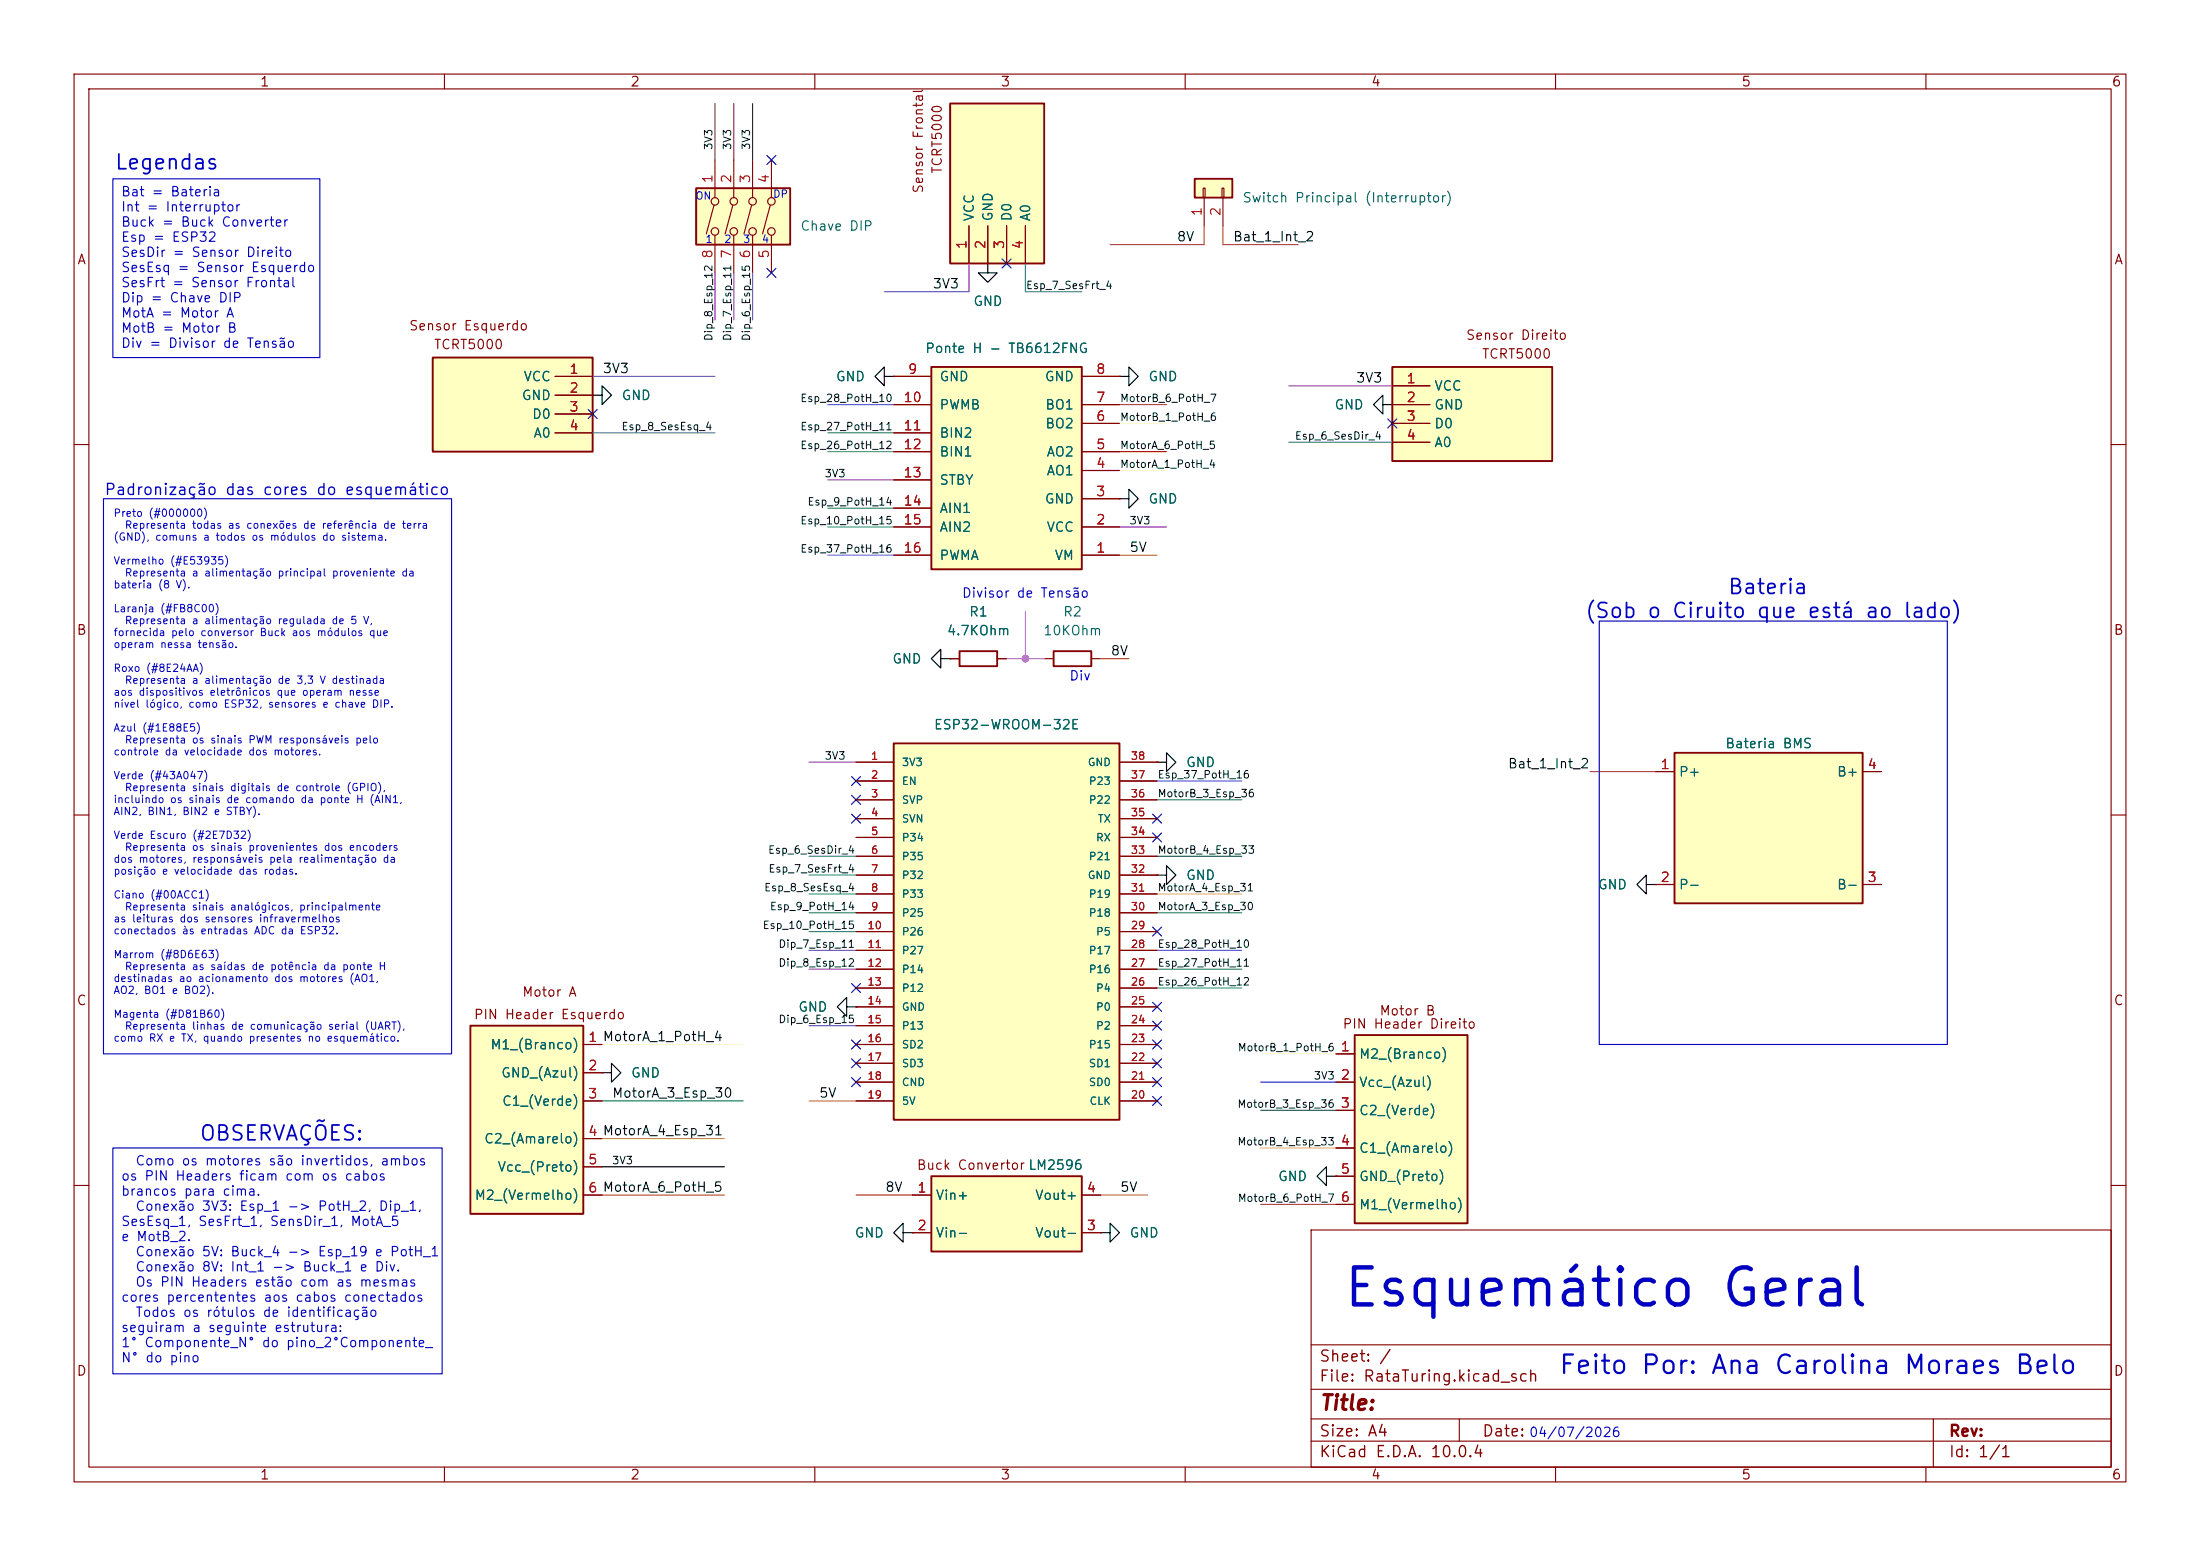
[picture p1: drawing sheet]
<svg xmlns="http://www.w3.org/2000/svg" width="297mm" height="210mm" viewBox="0 0 297 210" stroke-linecap="round" stroke-linejoin="round" font-family="sans-serif">
<g fill="none" stroke="#840000" stroke-width=".15">
<path d="M10 10h277v190h-277zM12 12h273v186h-273zM60 10v2M110 10v2M160 10v2M210 10v2M260 10v2M10 60h2M285 60h2M10 110h2M223.5 119.4h.1M285 110h2"/>
<path d="M10 160h2M123.2 166.4h.1M177 166h108v32h-108zM285 160h2M60 198v2M110 198v2M160 198v2M177 194.5h108M177 191.5h108M177 187.5h108M177 181.5h108M197 191.5v3"/>
<path d="M210 198v2M260 198v2M261 191.5v6.5"/>
</g>
<path d="M222.2 119.4v1.3l-1.2-1.3 1.2-1.3v1.3h1.3M121.9 166.4v1.2l-1.3-1.2 1.3-1.3v1.3h1.3" fill="none" stroke="#040000" stroke-width=".15"/>
<path d="M226.1 101.6h25.4v20.3h-25.4z" fill="#ffffc2"/>
<path d="M129.5 87.9h5.1v2h-5.1zM226.1 101.6h25.4v20.3h-25.4z" fill="none" stroke="#840000" stroke-width=".25"/>
<g fill="none" stroke="#840000" stroke-width=".15">
<path d="M120.6 50.8h.1M188 54.6h.1M151.1 67.3h.1M128.3 88.9h.1M128.3 88.9h1.2M134.6 88.9h1.3M156.2 118.1h.1M156.2 102.9h.1M223.5 104.1h2.6M223.5 119.4h2.6M251.5 104.1h2.5M251.5 119.4h2.5"/>
<path d="M180.3 158.8h.1"/>
</g>
<path d="M119.4 50.8v-1.3l-1.3 1.3 1.3 1.3v-1.3h1.2M186.7 54.6v-1.3l-1.3 1.3 1.3 1.3v-1.3h1.3M151.1 67.3h1.3v-1.3l1.3 1.3-1.3 1.3v-1.3M127 88.9v-1.3l-1.3 1.3 1.3 1.3v-1.3h1.3M156.2 118.1h1.3v-1.3l1.2 1.3-1.2 1.3v-1.3M156.2 102.9h1.3v-1.3l1.2 1.3-1.2 1.2v-1.2M179.1 158.8v1.2l-1.3-1.2 1.3-1.3v1.3h1.2" fill="none" stroke="#040000" stroke-width=".15"/>
<path d="M58.4 48.3h21.6v12.7h-21.6z" fill="#ffffc2"/>
<path d="M58.4 48.3h21.6v12.7h-21.6z" fill="none" stroke="#840000" stroke-width=".25"/>
<path d="M74.9 50.8h5.1M74.9 53.3h5.1M74.9 55.9h5.1M74.9 58.4h5.1" fill="none" stroke="#840000" stroke-width=".15"/>
<path d="M161.3 24.1h5.1v2.6h-5.1z" fill="#ffffc2"/>
<path d="M161.3 24.1h5.1v2.6h-5.1z" fill="none" stroke="#840000" stroke-width=".25"/>
<path d="M162.4 25.4h.3v1.3h-.3zM162.6 26.7v3.8M165 25.4h.2v1.3h-.2zM165.1 26.7v3.8M151.1 50.8h.1" fill="none" stroke="#840000" stroke-width=".15"/>
<path d="M151.1 50.8h1.3v-1.3l1.3 1.3-1.3 1.3v-1.3" fill="none" stroke="#040000" stroke-width=".15"/>
<path d="M125.7 49.5h20.3v27.3h-20.3z" fill="#ffffc2"/>
<path d="M125.7 49.5h20.3v27.3h-20.3z" fill="none" stroke="#840000" stroke-width=".25"/>
<g fill="none" stroke="#840000" stroke-width=".15">
<path d="M120.6 54.6h5.1M120.6 50.8h5.1M120.6 58.4h5.1M146 57.2h5.1M146 54.6h5.1M146 50.8h5.1M120.6 74.9h5.1M120.6 71.1h5.1M120.6 61h5.1M120.6 64.8h5.1M120.6 68.6h5.1M146 74.9h5.1"/>
<path d="M146 71.1h5.1M146 67.3h5.1M146 63.5h5.1M146 61h5.1"/>
</g>
<path d="M188 49.5h21.5v12.7h-21.5z" fill="#ffffc2"/>
<path d="M188 49.5h21.5v12.7h-21.5z" fill="none" stroke="#840000" stroke-width=".25"/>
<path d="M80 53.3h.1M188 52.1h5M188 54.6h5M188 57.2h5M188 59.7h5" fill="none" stroke="#840000" stroke-width=".15"/>
<path d="M80 53.3h1.3v-1.2l1.2 1.2-1.2 1.3v-1.3" fill="none" stroke="#040000" stroke-width=".15"/>
<path d="M94 25.4h12.7v7.6h-12.7z" fill="#ffffc2"/>
<g fill="none" stroke="#840000" stroke-width=".15">
<path d="M96.4 27.7l-1 3.9M96.5 21.6v5.1M96.5 31.8v5M98.9 27.7l-1 3.9M99.1 21.6v5.1M99.1 31.8v5M101.5 27.7l-1.1 3.9M101.6 21.6v5.1M101.6 31.8v5M104 27.7l-1.1 3.9M104.1 21.6v5.1M104.1 31.8v5"/>
<circle cx="96.5" cy="31.2" r=".51"/>
<circle cx="96.5" cy="27.2" r=".51"/>
<circle cx="99.1" cy="27.2" r=".51"/>
<circle cx="99.1" cy="31.2" r=".51"/>
<circle cx="101.6" cy="31.2" r=".51"/>
<circle cx="101.6" cy="27.2" r=".51"/>
<circle cx="104.1" cy="31.2" r=".51"/>
<circle cx="104.1" cy="27.2" r=".51"/>
</g>
<path d="M94 25.4h12.7v7.6h-12.7z" fill="none" stroke="#840000" stroke-width=".25"/>
<path d="M63.5 138.4h15.2v25.4h-15.2z" fill="#ffffc2"/>
<path d="M63.5 138.4h15.2v25.4h-15.2z" fill="none" stroke="#840000" stroke-width=".25"/>
<path d="M115.6 135.9h.1M78.7 141h2.6M78.7 144.8h2.6M78.7 148.6h2.6M78.7 153.7h2.6M78.7 157.5h2.6M81.3 144.8h.1M78.7 161.3h2.6" fill="none" stroke="#840000" stroke-width=".15"/>
<path d="M114.3 135.9v1.3l-1.3-1.3 1.3-1.3v1.3h1.3M81.3 144.8h1.2v-1.3l1.3 1.3-1.3 1.3v-1.3" fill="none" stroke="#040000" stroke-width=".15"/>
<path d="M128.3 14h12.7v21.6h-12.7z" fill="#ffffc2"/>
<path d="M128.3 14h12.7v21.6h-12.7zM142.2 87.9h5.1v2h-5.1z" fill="none" stroke="#840000" stroke-width=".25"/>
<path d="M130.8 30.5v5.1M133.3 30.5v5.1M135.9 30.5v5.1M138.4 30.5v5.1M141 88.9h1.2M147.3 88.9h1.3" fill="none" stroke="#840000" stroke-width=".15"/>
<path d="M182.9 139.7h15.2v25.4h-15.2z" fill="#ffffc2"/>
<path d="M182.9 139.7h15.2v25.4h-15.2z" fill="none" stroke="#840000" stroke-width=".25"/>
<path d="M133.3 35.6h.1M180.3 142.2h2.6M180.3 146.1h2.6M180.3 149.9h2.6M180.3 154.9h2.6M180.3 158.8h2.6M148.6 166.4h.1M180.3 162.6h2.6" fill="none" stroke="#840000" stroke-width=".15"/>
<path d="M133.3 35.6v1.2h1.3l-1.3 1.3-1.2-1.3h1.2M148.6 166.4h1.3v-1.3l1.2 1.3-1.2 1.2v-1.2" fill="none" stroke="#040000" stroke-width=".15"/>
<path d="M120.6 100.3h30.5v50.8h-30.5z" fill="#ffffc2"/>
<path d="M120.6 100.3h30.5v50.8h-30.5z" fill="none" stroke="#840000" stroke-width=".25"/>
<g fill="none" stroke="#840000" stroke-width=".15">
<path d="M115.6 102.9h5M115.6 105.4h5M115.6 108h5M115.6 110.5h5M115.6 113h5M115.6 115.6h5M115.6 118.1h5M151.1 102.9h5.1M151.1 105.4h5.1M151.1 108h5.1M151.1 110.5h5.1M151.1 113h5.1"/>
<path d="M151.1 115.6h5.1M151.1 118.1h5.1M115.6 120.7h5M115.6 123.2h5M115.6 125.7h5M115.6 128.3h5M115.6 130.8h5M115.6 133.4h5M115.6 135.9h5M115.6 138.4h5M151.1 120.7h5.1M151.1 123.2h5.1"/>
<path d="M151.1 125.7h5.1M151.1 128.3h5.1M151.1 130.8h5.1M151.1 133.4h5.1M151.1 135.9h5.1M151.1 138.4h5.1M115.6 146.1h5M115.6 143.5h5M115.6 141h5M115.6 148.6h5M151.1 146.1h5.1M151.1 143.5h5.1"/>
<path d="M151.1 141h5.1M151.1 148.6h5.1"/>
</g>
<path d="M125.7 158.8h20.3v10.1h-20.3z" fill="#ffffc2"/>
<path d="M125.7 158.8h20.3v10.1h-20.3z" fill="none" stroke="#840000" stroke-width=".25"/>
<g fill="none" stroke="#840000" stroke-width=".15">
<path d="M130.8 30.5v5.1M133.3 35.6h.1M133.3 30.5v5.1M135.9 30.5v5.1M138.4 30.5v5.1M74.9 50.8h5.1M74.9 53.3h5.1M74.9 55.9h5.1M74.9 58.4h5.1M80 53.3h.1M120.6 50.8h.1M120.6 50.8h5.1"/>
<path d="M120.6 58.4h5.1M120.6 54.6h5.1M146 50.8h5.1M146 57.2h5.1M146 54.6h5.1M151.1 50.8h.1M188 54.6h.1M188 57.2h5M188 54.6h5M188 52.1h5M188 59.7h5M120.6 74.9h5.1"/>
<path d="M120.6 71.1h5.1M120.6 61h5.1M120.6 64.8h5.1M120.6 68.6h5.1M146 74.9h5.1M146 71.1h5.1M146 67.3h5.1M146 63.5h5.1M146 61h5.1M151.1 67.3h.1M128.3 88.9h.1M128.3 88.9h1.2"/>
<path d="M134.6 88.9h1.3M115.6 102.9h5M115.6 105.4h5M115.6 108h5M115.6 110.5h5M115.6 113h5M115.6 115.6h5M115.6 118.1h5M151.1 102.9h5.1M151.1 105.4h5.1M151.1 108h5.1M151.1 110.5h5.1"/>
<path d="M151.1 113h5.1M151.1 115.6h5.1M151.1 118.1h5.1M156.2 118.1h.1M156.2 102.9h.1M223.5 119.4h.1M223.5 104.1h2.6M223.5 119.4h2.6M251.5 104.1h2.5M251.5 119.4h2.5M115.6 135.9h.1M115.6 120.7h5"/>
<path d="M115.6 123.2h5M115.6 125.7h5M115.6 128.3h5M115.6 130.8h5M115.6 133.4h5M115.6 135.9h5M115.6 138.4h5M151.1 120.7h5.1M151.1 123.2h5.1M151.1 125.7h5.1M151.1 128.3h5.1M151.1 130.8h5.1"/>
<path d="M151.1 133.4h5.1M151.1 135.9h5.1M151.1 138.4h5.1M78.7 141h2.6M78.7 144.8h2.6M78.7 148.6h2.6M78.7 153.7h2.6M78.7 157.5h2.6M81.3 144.8h.1M115.6 141h5M115.6 148.6h5M115.6 146.1h5"/>
<path d="M115.6 143.5h5M151.1 141h5.1M151.1 148.6h5.1M151.1 146.1h5.1M151.1 143.5h5.1M180.3 158.8h.1M180.3 146.1h2.6M180.3 142.2h2.6M180.3 149.9h2.6M180.3 154.9h2.6M180.3 158.8h2.6M78.7 161.3h2.6"/>
<path d="M123.2 166.4h.1M123.2 161.3h2.5M123.2 166.4h2.5M146 161.3h2.6M146 166.4h2.6M148.6 166.4h.1M180.3 162.6h2.6"/>
</g>
<path d="M111.8 58.4h8.8M111.8 61h8.8M111.8 68.6h8.8M111.8 71.1h8.8M109.2 123.2h6.4M109.2 125.7h6.4M156.2 133.4h11.4M156.2 130.8h11.4" fill="none" stroke="#43a047" stroke-width=".15"/>
<path d="M162.6 30.5v2.5h-12.7M165.1 30.5v2.5h10.2M151.1 54.6h6.4M148.6 88.9h3.8M214.6 104.1h8.9M81.3 161.3h16.5M170.2 162.6h10.1" fill="none" stroke="#e53935" stroke-width=".15"/>
<path d="M81.3 157.5h16.5" fill="none" stroke="#040000" stroke-width=".15"/>
<path d="M156.2 120.7h11.4M81.3 153.7h16.5M170.2 154.9h10.1" fill="none" stroke="#ffe400" stroke-width=".15"/>
<path d="M151.1 74.9h5.1M109.2 148.6h6.4M148.6 161.3h6.3" fill="none" stroke="#fb8c00" stroke-width=".15"/>
<path d="M111.8 54.6h8.8M111.8 74.9h8.8M156.2 105.4h11.4M156.2 128.3h11.4" fill="none" stroke="#1e88e5" stroke-width=".15"/>
<path d="M96.5 36.8v6.4M99.1 36.8v6.4M101.6 36.8v6.4M130.8 35.6v3.8h-11.4M80 50.8h16.5M174 52.1h14M111.8 64.8h8.8M151.1 71.1h6.4M109.2 102.9h6.4M109.2 138.4h6.4M109.2 128.3h6.4M109.2 130.8h6.4" fill="none" stroke="#8e24aa" stroke-width=".15"/>
<path d="M151.1 57.2h6.4M151.1 63.5h6.4M81.3 141h19M170.2 142.2h10.1" fill="none" stroke="#fffad0" stroke-width=".15"/>
<path d="M156.2 108h11.4M156.2 123.2h11.4M81.3 148.6h19M170.2 149.9h10.1" fill="none" stroke="#2e7d32" stroke-width=".15"/>
<path d="M138.4 35.6v3.8h7.6M80 58.4h16.5M174 59.7h14M109.2 115.6h6.4M109.2 118.1h6.4M109.2 120.7h6.4" fill="none" stroke="#00acc1" stroke-width=".15"/>
<path d="M135.9 88.9h5.1M138.4 82.6v6.3" fill="none" stroke="#ff1dea" stroke-width=".15"/>
<path d="M151.1 61h6.4M115.6 161.3h7.6" fill="none" stroke="#ff0006" stroke-width=".15"/>
<path d="M96.5 14v7.6M99.1 14v7.6M101.6 14v7.6" fill="none" stroke="#5c4033" stroke-width=".15"/>
<path d="M156.2 115.6h11.4" fill="none" stroke="#009600" stroke-width=".15"/>
<path d="M170.2 146.1h10.1" fill="none" stroke="#1c1bff" stroke-width=".15"/>
<g fill="none" stroke="#000084" stroke-width=".15">
<path d="M103.5 21l1.2 1.2M103.5 36.2l1.2 1.2M104.7 21l-1.2 1.2M104.7 36.2l-1.2 1.2M135.3 35l1.2 1.2M136.5 35l-1.2 1.2M79.4 55.3l1.2 1.2M80.6 55.3l-1.2 1.2M187.4 56.5l1.2 1.3M188.6 56.5l-1.2 1.3M115 104.8l1.2 1.2M115 107.3l1.2 1.3"/>
<path d="M115 109.9l1.2 1.2M116.2 104.8l-1.2 1.2M116.2 107.3l-1.2 1.3M116.2 109.9l-1.2 1.2M155.6 109.9l1.2 1.2M155.6 112.4l1.2 1.2M156.8 109.9l-1.2 1.2M156.8 112.4l-1.2 1.2M115 132.7l1.2 1.3M116.2 132.7l-1.2 1.3M155.6 125.1l1.2 1.2M155.6 135.3l1.2 1.2"/>
<path d="M155.6 137.8l1.2 1.2M156.8 125.1l-1.2 1.2M156.8 135.3l-1.2 1.2M156.8 137.8l-1.2 1.2M115 145.4l1.2 1.3M115 140.4l1.2 1.2M115 142.9l1.2 1.2M116.2 145.4l-1.2 1.3M116.2 140.4l-1.2 1.2M116.2 142.9l-1.2 1.2M155.6 140.4l1.2 1.2M155.6 145.4l1.2 1.3"/>
<path d="M155.6 142.9l1.2 1.2M155.6 148l1.2 1.2M156.8 140.4l-1.2 1.2M156.8 145.4l-1.2 1.3M156.8 142.9l-1.2 1.2M156.8 148l-1.2 1.2"/>
</g>
<path d="M15.2 24.1h28v24.2h-28zM14 67.3h47v74.9h-47zM215.9 83.8h47v57.2h-47zM15.2 154.9h44.5v30.5h-44.5z" fill="none" stroke="#0000c2" stroke-width=".15"/>
<circle cx="138.4" cy="88.9" r=".46" fill="#ff1dea" stroke="#ff1dea" stroke-width=".14"/>
<text font-size="5" fill="#0000c2" x="181.1" y="177.6">Esquemático Geral</text>
<text font-size="2.5" fill="#0000c2" x="210.3" y="186.1">Feito Por: Ana Carolina Moraes Belo</text>
<g font-size="2" fill="#0000c2">
<text x="15.4" y="23.4">Legendas</text>
<text x="213.9" y="83.9">(Sob o Ciruito que está ao lado)</text>
<text x="233.1" y="80.7">Bateria</text>
<text x="26.8" y="154.4">OBSERVAÇÕES:</text>
</g>
<text font-size="2" fill="#840000" x="178" y="190.8">Title:</text>
<text font-size="1.5" fill="#0000c2" x="14" y="67.2">Padronização das cores do esquemático</text>
<g font-size="1.5" fill="#840000">
<text x="178" y="184.2">Sheet: /</text>
<text x="178" y="186.9">File: RataTuring.kicad_sch</text>
<text x="178" y="197.1">KiCad E.D.A. 10.0.4</text>
<text x="178" y="194.3">Size: A4</text>
<text x="200" y="194.3">Date:</text>
<text x="263" y="194.3">Rev:</text>
<text x="263" y="197.1">Id: 1/1</text>
</g>
<g font-size="1.3" fill="#840000">
<text x="35" y="12">1</text>
<text x="85" y="12">2</text>
<text x="135" y="12">3</text>
<text x="185" y="12">4</text>
<text x="235" y="12">5</text>
<text x="285" y="12">6</text>
<text x="127.5" y="23.6" transform="rotate(-90 127.5 23.6)">TCRT5000</text>
<text x="124.9" y="26.2" transform="rotate(-90 124.9 26.2)">Sensor Frontal</text>
<text x="10.3" y="36">A</text>
<text x="285.3" y="36">A</text>
<text x="55.1" y="44.9">Sensor Esquerdo</text>
<text x="58.5" y="47.5">TCRT5000</text>
<text x="197.8" y="46.2">Sensor Direito</text>
<text x="200" y="48.7">TCRT5000</text>
<text x="10.3" y="86">B</text>
<text x="285.3" y="86">B</text>
<text x="10.3" y="136">C</text>
<text x="63.9" y="137.9">PIN Header Esquerdo</text>
<text x="70.4" y="134.8">Motor A</text>
<text x="186.1" y="137.4">Motor B</text>
<text x="285.3" y="136">C</text>
<text x="181.2" y="139.1">PIN Header Direito</text>
<text x="123.7" y="158.2">Buck Convertor LM2596</text>
<text x="10.3" y="186">D</text>
<text x="285.3" y="186">D</text>
<text x="35" y="200">1</text>
<text x="85" y="200">2</text>
<text x="135" y="200">3</text>
<text x="185" y="200">4</text>
<text x="235" y="200">5</text>
<text x="285" y="200">6</text>
</g>
<g font-size="1.3" fill="#0000c2">
<text x="16.3" y="26.8">Bat = Bateria</text>
<text x="16.3" y="28.9">Int = Interruptor</text>
<text x="16.3" y="30.9">Buck = Buck Converter</text>
<text x="16.3" y="33">Esp = ESP32</text>
<text x="16.3" y="35">SesDir = Sensor Direito</text>
<text x="16.3" y="37">SesEsq = Sensor Esquerdo</text>
<text x="16.3" y="39.1">SesFrt = Sensor Frontal</text>
<text x="16.3" y="41.1">Dip = Chave DIP</text>
<text x="16.3" y="43.2">MotA = Motor A</text>
<text x="16.3" y="45.2">MotB = Motor B</text>
<text x="16.3" y="47.3">Div = Divisor de Tensão</text>
<text x="129.8" y="81">Divisor de Tensão</text>
<text x="144.3" y="92.2">Div</text>
<text x="16.3" y="159.7">os PIN Headers ficam com os cabos</text>
<text x="16.3" y="161.7">brancos para cima.</text>
<text x="18.2" y="157.6">Como os motores são invertidos, ambos</text>
<text x="16.3" y="165.8">SesEsq_1, SesFrt_1, SensDir_1, MotA_5</text>
<text x="16.3" y="167.8">e MotB_2.</text>
<text x="18.2" y="163.7">Conexão 3V3: Esp_1 -&gt; PotH_2, Dip_1,</text>
<text x="18.2" y="169.9">Conexão 5V: Buck_4 -&gt; Esp_19 e PotH_1</text>
<text x="18.2" y="171.9">Conexão 8V: Int_1 -&gt; Buck_1 e Div.</text>
<text x="18.2" y="174">Os PIN Headers estão com as mesmas</text>
<text x="16.3" y="176">cores percententes aos cabos conectados</text>
<text x="18.2" y="178.1">Todos os rótulos de identificação</text>
<text x="16.3" y="180.1">seguiram a seguinte estrutura:</text>
<text x="16.3" y="182.1">1° Componente_N° do pino_2°Componente_</text>
<text x="16.3" y="184.2">N° do pino</text>
<text x="206.3" y="194.3">04/07/2026</text>
</g>
<g font-size="1.3" fill="#a90000">
<text x="96.5" y="24.8" transform="rotate(-90 96.5 24.8)">1</text>
<text x="99" y="24.8" transform="rotate(-90 99 24.8)">2</text>
<text x="101.6" y="24.8" transform="rotate(-90 101.6 24.8)">3</text>
<text x="104.1" y="24.8" transform="rotate(-90 104.1 24.8)">4</text>
<text x="162.5" y="29.3" transform="rotate(-90 162.5 29.3)">1</text>
<text x="165.1" y="29.3" transform="rotate(-90 165.1 29.3)">2</text>
<text x="96.5" y="35" transform="rotate(-90 96.5 35)">8</text>
<text x="99" y="35" transform="rotate(-90 99 35)">7</text>
<text x="101.6" y="35" transform="rotate(-90 101.6 35)">6</text>
<text x="104.1" y="35" transform="rotate(-90 104.1 35)">5</text>
<text x="130.8" y="33.7" transform="rotate(-90 130.8 33.7)">1</text>
<text x="133.3" y="33.7" transform="rotate(-90 133.3 33.7)">2</text>
<text x="135.9" y="33.7" transform="rotate(-90 135.9 33.7)">3</text>
<text x="138.4" y="33.7" transform="rotate(-90 138.4 33.7)">4</text>
<text x="76.8" y="50.8">1</text>
<text x="76.8" y="53.3">2</text>
<text x="122.5" y="50.8">9</text>
<text x="147.9" y="50.8">8</text>
<text x="189.8" y="52">1</text>
<text x="76.8" y="55.9">3</text>
<text x="76.8" y="58.4">4</text>
<text x="121.9" y="54.6">10</text>
<text x="121.9" y="58.4">11</text>
<text x="147.9" y="57.1">6</text>
<text x="147.9" y="54.6">7</text>
<text x="189.8" y="54.6">2</text>
<text x="189.8" y="57.1">3</text>
<text x="189.8" y="59.7">4</text>
<text x="121.9" y="60.9">12</text>
<text x="121.9" y="64.7">13</text>
<text x="147.9" y="63.5">4</text>
<text x="147.9" y="60.9">5</text>
<text x="121.9" y="68.6">14</text>
<text x="121.9" y="71.1">15</text>
<text x="147.9" y="71.1">2</text>
<text x="147.9" y="67.3">3</text>
<text x="121.9" y="74.9">16</text>
<text x="147.9" y="74.9">1</text>
<text x="224.1" y="104.1">1</text>
<text x="252" y="104.1">4</text>
<text x="224.1" y="119.4">2</text>
<text x="252" y="119.4">3</text>
<text x="79.3" y="140.9">1 MotorA_1_PotH_4</text>
<text x="79.3" y="140.9">1</text>
<text x="180.9" y="142.2">1</text>
<text x="79.3" y="144.8">2</text>
<text x="79.3" y="148.6">3</text>
<text x="180.9" y="146">2</text>
<text x="180.9" y="149.8">3</text>
<text x="79.3" y="153.6">4 MotorA_4_Esp_31</text>
<text x="79.3" y="153.6">4</text>
<text x="180.9" y="154.9">4</text>
<text x="79.3" y="157.5">5</text>
<text x="79.3" y="161.3">6 MotorA_6_PotH_5</text>
<text x="79.3" y="161.3">6</text>
<text x="123.8" y="161.3">1</text>
<text x="146.6" y="161.3">4</text>
<text x="180.9" y="158.7">5</text>
<text x="123.8" y="166.3">2</text>
<text x="146.6" y="166.3">3</text>
<text x="180.9" y="162.5">6</text>
</g>
<g font-size="1.3" fill="#006464">
<text x="131.8" y="30" transform="rotate(-90 131.8 30)">VCC</text>
<text x="134.3" y="30" transform="rotate(-90 134.3 30)">GND</text>
<text x="136.9" y="30" transform="rotate(-90 136.9 30)">D0</text>
<text x="139.4" y="30" transform="rotate(-90 139.4 30)">A0</text>
<text x="167.6" y="27.6">Switch Principal (Interruptor)</text>
<text x="108" y="31.5">Chave DIP</text>
<text x="131.3" y="41.6">GND</text>
<text x="124.8" y="48">Ponte H - TB6612FNG</text>
<text x="70.6" y="51.8">VCC</text>
<text x="112.8" y="51.8">GND</text>
<text x="126.7" y="51.8">GND</text>
<text x="141" y="51.8">GND</text>
<text x="154.9" y="51.8">GND</text>
<text x="193.5" y="53">VCC</text>
<text x="70.3" y="54.3">GND</text>
<text x="71.7" y="56.9">D0</text>
<text x="71.9" y="59.4">A0</text>
<text x="83.8" y="54.3">GND</text>
<text x="126.7" y="55.6">PWMB</text>
<text x="126.7" y="59.4">BIN2</text>
<text x="141" y="58.1">BO2</text>
<text x="141" y="55.6">BO1</text>
<text x="180.1" y="55.6">GND</text>
<text x="193.5" y="55.6">GND</text>
<text x="193.5" y="58.1">D0</text>
<text x="126.7" y="61.9">BIN1</text>
<text x="126.7" y="65.7">STBY</text>
<text x="141.2" y="64.5">AO1</text>
<text x="141.2" y="61.9">AO2</text>
<text x="193.5" y="60.7">A0</text>
<text x="126.7" y="69.6">AIN1</text>
<text x="141" y="68.3">GND</text>
<text x="154.9" y="68.3">GND</text>
<text x="126.7" y="75.9">PWMA</text>
<text x="126.7" y="72.1">AIN2</text>
<text x="141.2" y="72.1">VCC</text>
<text x="142.3" y="75.9">VM</text>
<text x="130.7" y="83.5">R1</text>
<text x="143.4" y="83.5">R2</text>
<text x="120.4" y="89.9">GND</text>
<text x="127.7" y="86.1">4.7KOhm</text>
<text x="140.7" y="86.1">10KOhm</text>
<text x="126" y="98.8">ESP32-WROOM-32E</text>
<text x="232.8" y="101.3">Bateria BMS</text>
<text x="160" y="103.8">GND</text>
<text x="226.6" y="105.1">P+</text>
<text x="247.9" y="105.1">B+</text>
<text x="160" y="119.1">GND</text>
<text x="215.6" y="120.4">GND</text>
<text x="226.6" y="120.4">P-</text>
<text x="247.9" y="120.4">B-</text>
<text x="107.7" y="136.9">GND</text>
<text x="66.1" y="141.9">M1_(Branco)</text>
<text x="183.4" y="143.2">M2_(Branco)</text>
<text x="67.6" y="145.8">GND_(Azul)</text>
<text x="67.7" y="149.6">C1_(Verde)</text>
<text x="85.1" y="145.8">GND</text>
<text x="183.4" y="147">Vcc_(Azul)</text>
<text x="65.3" y="154.6">C2_(Amarelo)</text>
<text x="183.4" y="150.8">C2_(Verde)</text>
<text x="183.4" y="155.9">C1_(Amarelo)</text>
<text x="67.1" y="158.5">Vcc_(Preto)</text>
<text x="138.7" y="158.2">LM2596</text>
<text x="172.4" y="159.7">GND</text>
<text x="183.4" y="159.7">GND_(Preto)</text>
<text x="64" y="162.3">M2_(Vermelho)</text>
<text x="115.3" y="167.3">GND</text>
<text x="126.2" y="162.3">Vin+</text>
<text x="126.2" y="167.3">Vin-</text>
<text x="139.7" y="167.3">Vout-</text>
<text x="139.7" y="162.3">Vout+</text>
<text x="152.4" y="167.3">GND</text>
<text x="183.4" y="163.5">M1_(Vermelho)</text>
</g>
<g font-size="1.3" fill="#0f0f0f">
<text x="158.8" y="32.9">8V</text>
<text x="166.4" y="32.9">Bat_1_Int_2</text>
<text x="125.8" y="39.2">3V3</text>
<text x="81.3" y="50.7">3V3</text>
<text x="183" y="51.9">3V3</text>
<text x="152.4" y="74.8">5V</text>
<text x="149.9" y="88.8">8V</text>
<text x="203.5" y="104">Bat_1_Int_2</text>
<text x="82.5" y="148.5">MotorA_3_Esp_30</text>
<text x="110.5" y="148.5">5V</text>
<text x="119.4" y="161.2">8V</text>
<text x="151.1" y="161.2">5V</text>
</g>
<g font-size="1" fill="#0f0f0f">
<text x="96.4" y="20.3" transform="rotate(-90 96.4 20.3)">3V3</text>
<text x="99" y="20.3" transform="rotate(-90 99 20.3)">3V3</text>
<text x="101.5" y="20.3" transform="rotate(-90 101.5 20.3)">3V3</text>
<text x="138.4" y="39.3">Esp_7_SesFrt_4</text>
<text x="96.4" y="46.1" transform="rotate(-90 96.4 46.1)">Dip_8_Esp_12</text>
<text x="99" y="46.1" transform="rotate(-90 99 46.1)">Dip_7_Esp_11</text>
<text x="101.5" y="46.1" transform="rotate(-90 101.5 46.1)">Dip_6_Esp_15</text>
<text x="83.8" y="58.3">Esp_8_SesEsq_4</text>
<text x="108" y="54.5">Esp_28_PotH_10</text>
<text x="108" y="58.3">Esp_27_PotH_11</text>
<text x="151.1" y="54.5">MotorB_6_PotH_7</text>
<text x="151.1" y="57.1">MotorB_1_PotH_6</text>
<text x="174.7" y="59.6">Esp_6_SesDir_4</text>
<text x="108" y="60.9">Esp_26_PotH_12</text>
<text x="111.2" y="64.7">3V3</text>
<text x="151.1" y="60.9">MotorA_6_PotH_5</text>
<text x="151.1" y="63.4">MotorA_1_PotH_4</text>
<text x="108" y="71">Esp_10_PotH_15</text>
<text x="108.9" y="68.5">Esp_9_PotH_14</text>
<text x="152.4" y="71">3V3</text>
<text x="108" y="74.8">Esp_37_PotH_16</text>
<text x="111.2" y="102.8">3V3</text>
<text x="156.2" y="107.9">MotorB_3_Esp_36</text>
<text x="156.2" y="105.3">Esp_37_PotH_16</text>
<text x="103.6" y="115.5">Esp_6_SesDir_4</text>
<text x="103.7" y="118">Esp_7_SesFrt_4</text>
<text x="156.2" y="115.5">MotorB_4_Esp_33</text>
<text x="102.9" y="125.6">Esp_10_PotH_15</text>
<text x="103.1" y="120.6">Esp_8_SesEsq_4</text>
<text x="103.8" y="123.1">Esp_9_PotH_14</text>
<text x="156.2" y="123.1">MotorA_3_Esp_30</text>
<text x="156.2" y="120.6">MotorA_4_Esp_31</text>
<text x="105" y="130.7">Dip_8_Esp_12</text>
<text x="105" y="128.2">Dip_7_Esp_11</text>
<text x="156.2" y="128.2">Esp_28_PotH_10</text>
<text x="156.2" y="130.7">Esp_27_PotH_11</text>
<text x="156.2" y="133.3">Esp_26_PotH_12</text>
<text x="105" y="138.3">Dip_6_Esp_15</text>
<text x="167" y="142.1">MotorB_1_PotH_6</text>
<text x="167" y="149.8">MotorB_3_Esp_36</text>
<text x="177.3" y="146">3V3</text>
<text x="167" y="154.8">MotorB_4_Esp_33</text>
<text x="82.5" y="157.4">3V3</text>
<text x="167" y="162.5">MotorB_6_PotH_7</text>
</g>
<g font-size="1" fill="#0000c2">
<text x="93.8" y="27.2">ON</text>
<text x="104.3" y="26.9">DP</text>
<text x="95.2" y="33">1</text>
<text x="97.7" y="33">2</text>
<text x="100.2" y="33">3</text>
<text x="102.8" y="33">4</text>
<text x="15.2" y="70">Preto (#000000)</text>
<text x="16.8" y="71.6">Representa todas as conexões de referência de terra</text>
<text x="15.2" y="73.2">(GND), comuns a todos os módulos do sistema.</text>
<text x="15.2" y="76.4">Vermelho (#E53935)</text>
<text x="15.2" y="79.7">bateria (8 V).</text>
<text x="15.2" y="82.9">Laranja (#FB8C00)</text>
<text x="16.8" y="78">Representa a alimentação principal proveniente da</text>
<text x="15.2" y="86.1">fornecida pelo conversor Buck aos módulos que</text>
<text x="15.2" y="87.7">operam nessa tensão.</text>
<text x="16.8" y="84.5">Representa a alimentação regulada de 5 V,</text>
<text x="15.2" y="90.9">Roxo (#8E24AA)</text>
<text x="15.2" y="94.1">aos dispositivos eletrônicos que operam nesse</text>
<text x="15.2" y="95.8">nível lógico, como ESP32, sensores e chave DIP.</text>
<text x="16.8" y="92.5">Representa a alimentação de 3,3 V destinada</text>
<text x="15.2" y="99">Azul (#1E88E5)</text>
<text x="16.8" y="100.6">Representa os sinais PWM responsáveis pelo</text>
<text x="15.2" y="102.2">controle da velocidade dos motores.</text>
<text x="15.2" y="105.4">Verde (#43A047)</text>
<text x="16.8" y="107">Representa sinais digitais de controle (GPIO),</text>
<text x="15.2" y="108.6">incluindo os sinais de comando da ponte H (AIN1,</text>
<text x="15.2" y="110.2">AIN2, BIN1, BIN2 e STBY).</text>
<text x="15.2" y="113.5">Verde Escuro (#2E7D32)</text>
<text x="15.2" y="116.7">dos motores, responsáveis pela realimentação da</text>
<text x="15.2" y="118.3">posição e velocidade das rodas.</text>
<text x="16.8" y="115.1">Representa os sinais provenientes dos encoders</text>
<text x="15.2" y="121.5">Ciano (#00ACC1)</text>
<text x="15.2" y="124.7">as leituras dos sensores infravermelhos</text>
<text x="16.8" y="123.1">Representa sinais analógicos, principalmente</text>
<text x="15.2" y="126.3">conectados às entradas ADC da ESP32.</text>
<text x="15.2" y="129.6">Marrom (#8D6E63)</text>
<text x="16.8" y="131.2">Representa as saídas de potência da ponte H</text>
<text x="15.2" y="132.8">destinadas ao acionamento dos motores (AO1,</text>
<text x="15.2" y="134.4">AO2, BO1 e BO2).</text>
<text x="15.2" y="137.6">Magenta (#D81B60)</text>
<text x="15.2" y="140.8">como RX e TX, quando presentes no esquemático.</text>
<text x="16.8" y="139.2">Representa linhas de comunicação serial (UART),</text>
</g>
<g font-size="1" fill="#a90000">
<text x="117.5" y="102.8">1</text>
<text x="117.5" y="105.3">2</text>
<text x="117.5" y="107.9">3</text>
<text x="152.6" y="107.9">36</text>
<text x="152.6" y="105.3">37</text>
<text x="152.6" y="102.8">38</text>
<text x="117.5" y="110.4">4</text>
<text x="117.5" y="113">5</text>
<text x="152.6" y="113">34</text>
<text x="152.6" y="110.4">35</text>
<text x="117.5" y="115.5">6</text>
<text x="117.5" y="118">7</text>
<text x="152.6" y="118">32</text>
<text x="152.6" y="115.5">33</text>
<text x="117" y="125.7">10</text>
<text x="117.5" y="120.6">8</text>
<text x="117.5" y="123.1">9</text>
<text x="152.6" y="125.7">29</text>
<text x="152.6" y="123.1">30</text>
<text x="152.6" y="120.6">31</text>
<text x="117" y="128.2">11</text>
<text x="117" y="130.7">12</text>
<text x="152.6" y="130.7">27</text>
<text x="152.6" y="128.2">28</text>
<text x="117" y="133.3">13</text>
<text x="117" y="135.8">14</text>
<text x="152.6" y="135.8">25</text>
<text x="152.6" y="133.3">26</text>
<text x="117" y="138.4">15</text>
<text x="117" y="140.9">16</text>
<text x="117" y="143.4">17</text>
<text x="152.6" y="143.4">22</text>
<text x="152.6" y="140.9">23</text>
<text x="152.6" y="138.4">24</text>
<text x="117" y="146">18</text>
<text x="117" y="148.5">19</text>
<text x="152.6" y="146">21</text>
<text x="152.6" y="148.5">20</text>
</g>
<g font-size="1" fill="#006464">
<text x="121.7" y="103.6">3V3</text>
<text x="121.7" y="106.2">EN</text>
<text x="146.8" y="103.6">GND</text>
<text x="146.9" y="106.2">P23</text>
<text x="121.7" y="108.7">SVP</text>
<text x="121.7" y="111.3">SVN</text>
<text x="121.7" y="113.8">P34</text>
<text x="146.9" y="108.7">P22</text>
<text x="147.9" y="113.8">RX</text>
<text x="148.1" y="111.3">TX</text>
<text x="121.7" y="116.3">P35</text>
<text x="121.7" y="118.9">P32</text>
<text x="146.8" y="118.9">GND</text>
<text x="146.9" y="116.3">P21</text>
<text x="121.7" y="121.4">P33</text>
<text x="121.7" y="124">P25</text>
<text x="146.9" y="124">P18</text>
<text x="146.9" y="121.4">P19</text>
<text x="121.7" y="126.5">P26</text>
<text x="121.7" y="129">P27</text>
<text x="121.7" y="131.6">P14</text>
<text x="146.9" y="131.6">P16</text>
<text x="146.9" y="129">P17</text>
<text x="147.9" y="126.5">P5</text>
<text x="121.7" y="134.1">P12</text>
<text x="121.7" y="136.7">GND</text>
<text x="147.9" y="136.7">P0</text>
<text x="147.9" y="134.1">P4</text>
<text x="121.7" y="139.2">P13</text>
<text x="121.7" y="141.7">SD2</text>
<text x="146.9" y="141.7">P15</text>
<text x="147.9" y="139.2">P2</text>
<text x="121.7" y="144.3">SD3</text>
<text x="121.7" y="146.8">CND</text>
<text x="121.7" y="149.4">5V</text>
<text x="146.9" y="146.8">SD0</text>
<text x="146.9" y="144.3">SD1</text>
<text x="147" y="149.4">CLK</text>
</g>
</svg>
